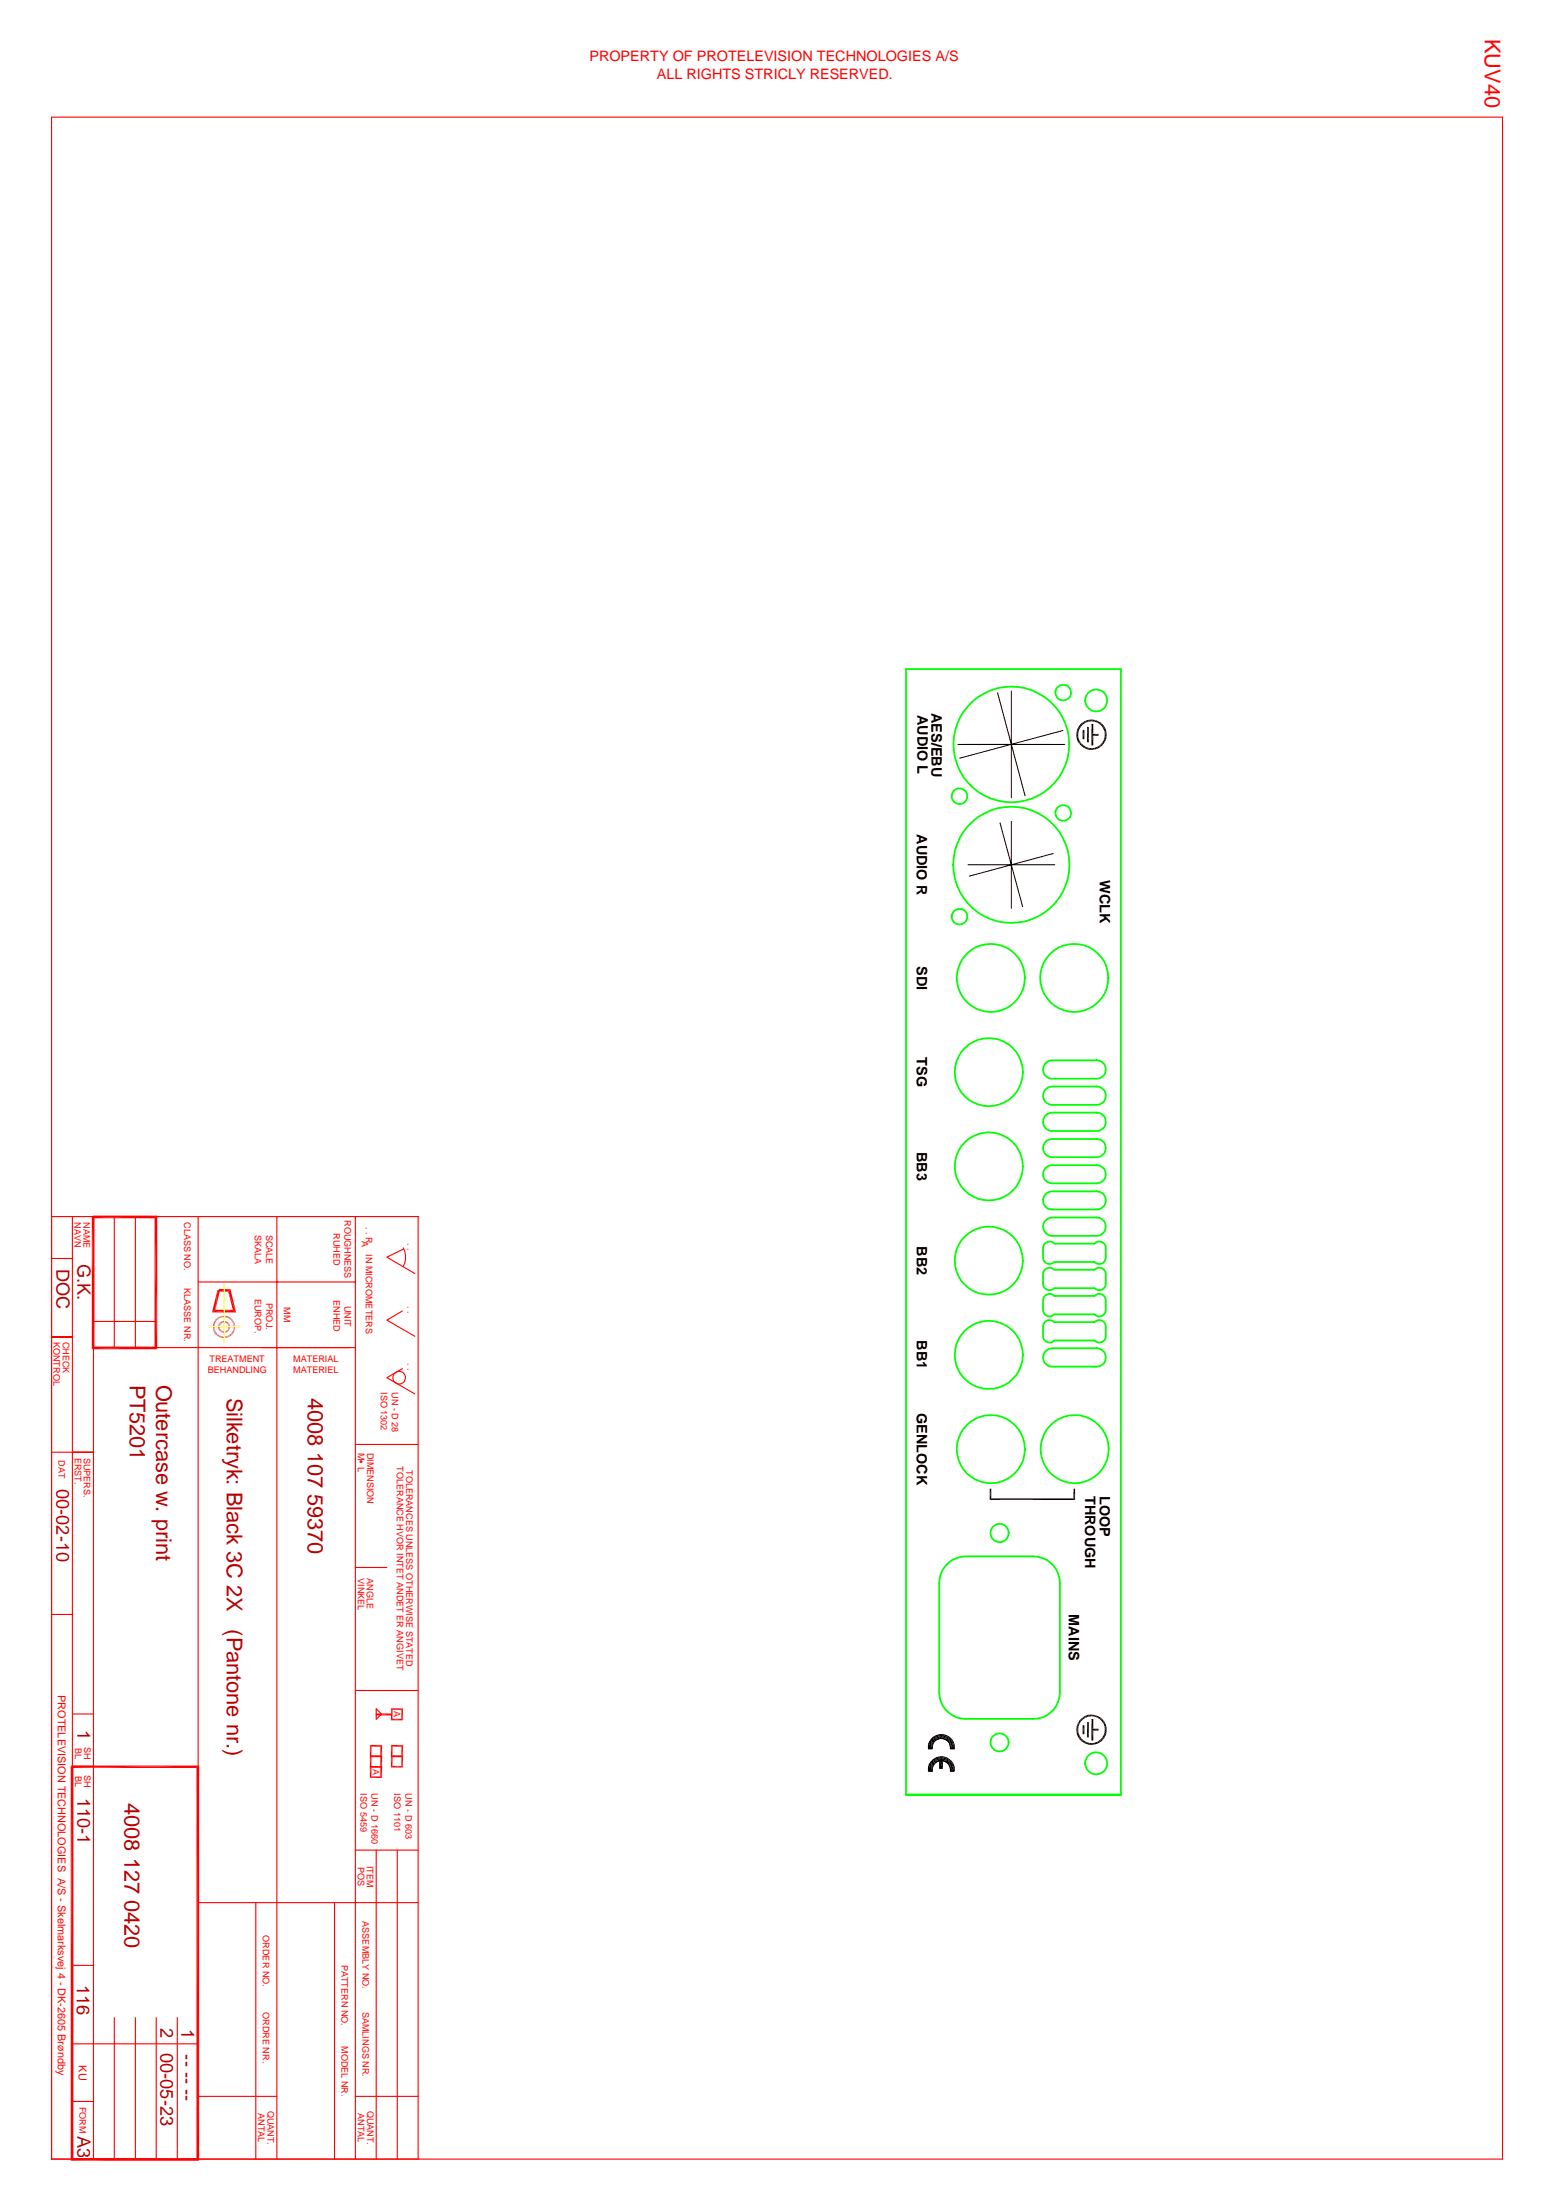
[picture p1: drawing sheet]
<svg xmlns="http://www.w3.org/2000/svg" width="297mm" height="420mm" viewBox="0 0 297 420" stroke-linecap="round" stroke-linejoin="round" font-family="sans-serif">
<path d="M9.8 22.4h277v389.9h-277zM13.8 232.3v180M37.8 232.3v180" fill="none" stroke="#f00" stroke-width=".21"/>
<g fill="#f00">
<path d="M13.5 412.7l.5-.5h23.5z"/>
<path d="M13.5 412.7l24-.5 .5 .5z"/>
<path d="M37.5 337.7l.5 75-.5-.5z"/>
<path d="M37.5 337.7l.5-.5v75.5z"/>
<path d="M14 337.7l24-.5-.5 .5z"/>
<path d="M13.5 337.2h24.5l-24 .5z"/>
<path d="M13.5 337.2l.5 .5v74.5z"/>
<path d="M13.5 337.2l.5 75-.5 .5z"/>
</g>
<path d="M9.8 232.3h70v180M17.8 232.3v180M21.8 232.3v25.1M25.8 232.3v25.1M52.9 232.3v180M67.8 232.3v180M17.8 257.4h50M37.8 244.8h30" fill="none" stroke="#f00" stroke-width=".21"/>
<g fill="#f00">
<path d="M17.5 232.4h.5v24.8z"/>
<path d="M17.5 232.4l.5 24.8-.5 .5z"/>
<path d="M18 257.2h11.5l-12 .5z"/>
<path d="M17.5 257.7l12-.5 .5 .5z"/>
<path d="M29.5 232.7l.5 25-.5-.5z"/>
<path d="M29.5 232.7l.5-.5v25.5z"/>
<path d="M17.8 232.7l12.2-.5-.5 .5z"/>
<path d="M17.8 232.2h12.2l-12.2 .5z"/>
</g>
<path d="M9.8 240.3h4M13.8 255.3h-4h4M17.8 252.4h12" fill="none" stroke="#f00" stroke-width=".21"/>
<g fill="#dd6e6e">
<path d="M42.8 254.3l.4 .2-.4 .1z"/>
<path d="M42.8 254.3l.3-.1 .1 .3z"/>
<path d="M43.1 254.2h.5l-.4 .3z"/>
<path d="M43.1 254.2l.3-.2 .2 .2z"/>
<path d="M43.4 254l.4-.1-.2 .3z"/>
<path d="M43.6 253.7l.2 .2-.4 .1z"/>
<path d="M43.6 253.7l.3-.3-.1 .5z"/>
<path d="M43.6 253.4h.3l-.3 .3z"/>
<path d="M43.8 253l.1 .4h-.3z"/>
<path d="M43.6 253.1l.2-.1-.2 .4z"/>
<path d="M43.6 252.6l.2 .4-.2 .1z"/>
<path d="M43.6 252.6v.5l-.2-.3z"/>
<path d="M43.2 252.3l.4 .3-.2 .2z"/>
<path d="M43.2 252.3l.2 .5-.3-.2z"/>
<path d="M42.8 252.3h.4l-.1 .3z"/>
<path d="M42.8 252.3l.3 .3h-.3z"/>
<path d="M42.3 252.3h.5v.3z"/>
<path d="M42.3 252.3l.5 .3h-.3z"/>
<path d="M42 252.6l.3-.3 .2 .3z"/>
<path d="M42 252.6h.5l-.3 .2z"/>
<path d="M42 252.6l.2 .2-.5 .2z"/>
<path d="M41.7 253l.5-.2-.2 .3z"/>
<path d="M41.7 253l.3 .1-.4 .3z"/>
<path d="M41.6 253.4l.4-.3-.1 .3z"/>
<path d="M41.6 253.4h.3l-.2 .5z"/>
<path d="M41.9 253.4l.1 .3-.3 .2z"/>
<path d="M41.7 253.9l.3-.2v.5z"/>
<path d="M42 253.7l.2 .3-.2 .2z"/>
<path d="M42.2 254l.1 .5-.3-.3z"/>
<path d="M42.2 254l.3 .2-.2 .3z"/>
<path d="M42.5 254.2l.3 .4-.5-.1z"/>
<path d="M42.5 254.2l.3 .1v.3z"/>
<path d="M42.8 255.3l.5 .2-.5 .1z"/>
<path d="M42.8 255.3l.5-.1v.3z"/>
<path d="M43.3 255.2l.6 .1-.6 .2z"/>
<path d="M43.3 255.2l.4-.2 .2 .3z"/>
<path d="M43.7 255l.6-.1-.4 .4z"/>
<path d="M43.7 255l.4-.3 .2 .2z"/>
<path d="M44.1 254.7l.5-.2-.3 .4z"/>
<path d="M44.4 254.3l.2 .2-.5 .2z"/>
<path d="M44.4 254.3l.4-.3-.2 .5z"/>
<path d="M44.6 253.9l.2 .1-.4 .3z"/>
<path d="M44.9 253.4l-.1 .6-.2-.1z"/>
<path d="M44.6 253.4h.3l-.3 .5z"/>
<path d="M44.8 252.9l.1 .5h-.3z"/>
<path d="M44.6 252.9h.2l-.2 .5z"/>
<path d="M44.6 252.3l.2 .6h-.2z"/>
<path d="M44.4 252.5l.2-.2v.6z"/>
<path d="M44.3 251.9l.3 .4-.2 .2z"/>
<path d="M44.3 251.9l.1 .6-.3-.4z"/>
<path d="M43.9 251.5l.4 .4-.2 .2z"/>
<path d="M43.9 251.5l.2 .6-.4-.3z"/>
<path d="M43.3 251.3l.6 .2-.2 .3z"/>
<path d="M43.3 251.3l.4 .5-.4-.2z"/>
<path d="M42.8 251.2l.5 .1v.3z"/>
<path d="M42.8 251.2l.5 .4h-.5z"/>
<path d="M42.2 251.3l.6-.1v.4z"/>
<path d="M42.2 251.3l.6 .3h-.5z"/>
<path d="M41.7 251.5l.5-.2 .1 .3z"/>
<path d="M41.7 251.5l.6 .1-.4 .2z"/>
<path d="M41.2 251.9l.5-.4 .2 .3z"/>
<path d="M41.2 251.9l.7-.1-.5 .3z"/>
<path d="M41.2 251.9l.2 .2-.5 .2z"/>
<path d="M40.9 252.3l.5-.2-.2 .4z"/>
<path d="M40.9 252.3l.3 .2-.5 .4z"/>
<path d="M40.7 252.9l.5-.4-.2 .4z"/>
<path d="M40.7 252.9h.3l-.4 .5z"/>
<path d="M41 252.9l-.1 .5h-.3z"/>
<path d="M40.6 253.4h.3l-.2 .6z"/>
<path d="M40.9 253.4l.1 .5-.3 .1z"/>
<path d="M40.7 254l.3-.1-.1 .6z"/>
<path d="M41 253.9l.2 .4-.3 .2z"/>
<path d="M40.9 254.5l.3-.2v.6z"/>
<path d="M41.2 254.3l.2 .4-.2 .2z"/>
<path d="M41.2 254.9l.2-.2 .3 .6z"/>
<path d="M41.4 254.7l.5 .3-.2 .3z"/>
<path d="M41.9 255l.3 .5-.5-.2z"/>
<path d="M41.9 255l.4 .2-.1 .3z"/>
<path d="M42.3 255.2l.5 .4-.6-.1z"/>
<path d="M42.3 255.2l.5 .1v.3z"/>
</g>
<path d="M39.9 253.3h.5M40.7 253.3h.3M41.2 253.3h1.3M42.7 253.3h.2M43.2 253.3h1.3M44.7 253.3h.3M45.2 253.3h.6" fill="none" stroke="#ff0" stroke-width=".25"/>
<g fill="#f00">
<path d="M41.5 246.3l.5 .2-.9 3.6z"/>
<path d="M41.5 246.3l-.4 3.8-.6 .6z"/>
<path d="M40.5 250.7l.6-.6h3.3z"/>
<path d="M40.5 250.7l3.9-.6 .7 .6z"/>
<path d="M43.6 246.7l1.5 4-.7-.6z"/>
<path d="M44 246.2l1.1 4.5-1.5-4z"/>
<path d="M41.8 246.7l2.2-.5-.4 .5z"/>
<path d="M41.8 246.2h2.2l-2.2 .5z"/>
</g>
<path d="M42.8 255.2l.1 1.1M42.8 245.3v1.2M42.8 246.7v.3M42.8 247.2v1.3M42.8 248.7v.3M42.8 249.2v1.3M42.8 250.7v.3M42.8 251.2v1.3M42.8 252.7v.3M42.8 253.2v1.3M42.8 254.7v.3" fill="none" stroke="#ff0" stroke-width=".25"/>
<path d="M77 238.3a3.8 3.8 0 0 1-.1 3.6M77.1 238.5l-3.2 1.6 5.3 3.1M76.8 250.4l-2.9 1.7 5.3 3.1M9.8 277.3h8h-4M67.8 275.9h12M75.1 263.7a1.22 1.22 0 0 1 1-1.8 1.22 1.22 0 0 1 1.2 1.7 1.22 1.22 0 0 1-2.1 .2M76.8 261.4l-2.9 1.7 5.3 3.1M67.8 299.4h6.1M9.8 308.3h4M13.8 327.3h4M13.8 337.3h4M67.8 322.9h12" fill="none" stroke="#f00" stroke-width=".21"/>
<path d="M70.9 335.3h1.7l-2 .3z" fill="#f00"/>
<path d="M70.6 335.4h2.3" fill="none" stroke="#f00" stroke-width=".3"/>
<path d="M72.6 333.6l.3 2-.3-.3z" fill="#f00"/>
<path d="M70.6 333.4h2.3M72.8 333.2v2.4" fill="none" stroke="#f00" stroke-width=".34"/>
<path d="M70.8 333.2v2.4" fill="none" stroke="#f00" stroke-width=".3"/>
<path d="M74.9 335.3h1.7l-2 .3z" fill="#f00"/>
<path d="M74.6 335.4h2.3" fill="none" stroke="#f00" stroke-width=".3"/>
<path d="M76.6 333.6l.3 2-.3-.3z" fill="#f00"/>
<path d="M76.8 333.2v2.4" fill="none" stroke="#f00" stroke-width=".3"/>
<path d="M74.9 333.6l2-.4-.3 .4z" fill="#f00"/>
<path d="M74.6 333.4h2.3" fill="none" stroke="#f00" stroke-width=".34"/>
<path d="M74.6 328.4h2.3M74.8 333.2v2.4" fill="none" stroke="#f00" stroke-width=".3"/>
<path d="M71.8 327.4h3" fill="none" stroke="#f00" stroke-width=".38"/>
<path d="M71.8 326.4l1 .9-1 1.1z" fill="none" stroke="#f00" stroke-width=".21"/>
<path d="M74.6 328.5l.3-.2h1.7z" fill="#f00"/>
<path d="M74.8 326.3v2.2" fill="none" stroke="#f00" stroke-width=".3"/>
<path d="M74.6 326.3l.3 .3v1.7z" fill="#f00"/>
<path d="M74.6 326.4h2.3" fill="none" stroke="#f00" stroke-width=".3"/>
<path d="M74.9 326.6l2-.3-.3 .3z" fill="#f00"/>
<path d="M76.8 326.3v2.2" fill="none" stroke="#f00" stroke-width=".3"/>
<path d="M76.6 326.6l.3 1.9-.3-.2z" fill="#f00"/>
<path d="M70.6 339.4h2.3" fill="none" stroke="#f00" stroke-width=".3"/>
<path d="M70.9 339.3h1.7l-2 .3z" fill="#f00"/>
<path d="M70.8 337.3v2.3" fill="none" stroke="#f00" stroke-width=".3"/>
<path d="M70.6 337.3l.3 .3v1.7z" fill="#f00"/>
<path d="M70.6 337.4h2.3" fill="none" stroke="#f00" stroke-width=".3"/>
<path d="M72.8 337.3v2.3" fill="none" stroke="#f00" stroke-width=".34"/>
<g fill="#f00">
<path d="M72.6 337.6l.3 2-.3-.3z"/>
<path d="M70.9 337.3h1.7l-2 .3z"/>
</g>
<path d="M70.6 337.4h2.3" fill="none" stroke="#f00" stroke-width=".3"/>
<path d="M72.6 335.6l.3 2-.3-.3z" fill="#f00"/>
<path d="M72.8 335.3v2.3" fill="none" stroke="#f00" stroke-width=".34"/>
<path d="M70.6 335.4h2.3" fill="none" stroke="#f00" stroke-width=".3"/>
<path d="M70.6 335.3l.3 .3v1.7z" fill="#f00"/>
<path d="M70.8 335.3v2.3" fill="none" stroke="#f00" stroke-width=".3"/>
<path d="M74.9 337.3h1.7l-2 .3z" fill="#f00"/>
<path d="M74.6 337.4h2.3" fill="none" stroke="#f00" stroke-width=".3"/>
<path d="M76.6 335.6l.3 2-.3-.3z" fill="#f00"/>
<path d="M76.8 335.3v2.3" fill="none" stroke="#f00" stroke-width=".3"/>
<path d="M74.9 335.6l2-.3-.3 .3z" fill="#f00"/>
<path d="M74.6 335.4h2.3" fill="none" stroke="#f00" stroke-width=".3"/>
<path d="M74.6 335.3l.3 .3v1.7z" fill="#f00"/>
<path d="M74.8 335.3v2.3" fill="none" stroke="#f00" stroke-width=".3"/>
<g fill="none" stroke="#f00" stroke-width=".21">
<path d="M67.8 353.3h12M71.8 353.3v59M75.8 353.3v59M13.8 375.3h4M37.8 363.4h42M48.8 363.4v48.9M63.9 363.5v48.9M13.8 390.3h24M21.8 385.3v27M25.8 385.3v27M29.8 385.3v27M33.8 385.3v27"/>
<path d="M9.8 412.3h70M13.8 401.3h4M37.8 400.4h15.1M67.8 400.4h12"/>
</g>
<g fill="none" stroke="#0f0" stroke-width=".34">
<path d="M199.5 208.2l.3-.4 1.1-.3h8.5a1.76 1.76 0 0 1 1.7 1.8 1.76 1.76 0 0 1-1.7 1.7h-8.5a1.76 1.76 0 0 1-1.4-2.8zM199.5 203.2l.3-.4 1.1-.3h8.5a1.76 1.76 0 0 1 1.7 1.8 1.76 1.76 0 0 1-1.7 1.7h-8.5a1.76 1.76 0 0 1-1.4-2.8zM199.5 213.2l.3-.4 1.1-.3h8.5a1.76 1.76 0 0 1 1.7 1.7 1.76 1.76 0 0 1-1.7 1.8h-8.5a1.76 1.76 0 0 1-1.4-2.8zM199.8 217.8l1.1-.3h8.5a1.74 1.74 0 0 1 1.7 1.8 1.74 1.74 0 0 1-1.7 1.7h-8.5a1.75 1.75 0 0 1-1.7-1.2 1.75 1.75 0 0 1 .6-2zM199.3 237.6a1.29 1.29 0 0 1 2-.1h7.6a1.25 1.25 0 0 1 1.4-.3 1.25 1.25 0 0 1 .8 1.2v1.8a1.25 1.25 0 0 1-.8 1.1 1.25 1.25 0 0 1-1.4-.3h-7.6a1.26 1.26 0 0 1-1.4 .3 1.26 1.26 0 0 1-.8-1.1v-1.8zM199.5 223.2l.3-.3 1.1-.4h8.5a1.74 1.74 0 0 1 1.7 1.8 1.74 1.74 0 0 1-1.7 1.7h-8.5a1.74 1.74 0 0 1-1.4-2.8zM199.5 233.2l.3-.3 1.1-.4h8.5a1.76 1.76 0 0 1 1.7 1.8 1.76 1.76 0 0 1-1.7 1.7h-8.5a1.78 1.78 0 0 1-1.4-2.8zM199.5 228.2l.3-.3 1.1-.4h8.5a1.74 1.74 0 0 1 1.7 1.8 1.74 1.74 0 0 1-1.7 1.7h-8.5a1.74 1.74 0 0 1-1.4-2.8zM199.5 258.2l.3-.4 1.1-.3h8.5a1.76 1.76 0 0 1 1.7 1.7 1.76 1.76 0 0 1-1.7 1.8h-8.5a1.76 1.76 0 0 1-1.4-2.8zM199.6 252.4a1.29 1.29 0 0 1 1.7 .1h7.6a1.25 1.25 0 0 1 1.4-.3 1.25 1.25 0 0 1 .8 1.1v1.9a1.25 1.25 0 0 1-.8 1.1 1.25 1.25 0 0 1-1.4-.3h-7.6a1.26 1.26 0 0 1-1.4 .3 1.26 1.26 0 0 1-.8-1.1l.1-2.2zM199.6 242.4a1.29 1.29 0 0 1 1.7 .1h7.6a1.25 1.25 0 0 1 1.4-.3 1.25 1.25 0 0 1 .8 1.2v1.8a1.25 1.25 0 0 1-.8 1.1 1.25 1.25 0 0 1-1.4-.3h-7.6a1.26 1.26 0 0 1-1.4 .3 1.26 1.26 0 0 1-.8-1.1l.1-2.2zM199.6 247.4a1.29 1.29 0 0 1 1.7 .1h7.6a1.25 1.25 0 0 1 1.4-.3 1.25 1.25 0 0 1 .8 1.1v1.9a1.25 1.25 0 0 1-.8 1.1 1.25 1.25 0 0 1-1.4-.3h-7.6a1.26 1.26 0 0 1-1.4 .3 1.26 1.26 0 0 1-.8-1.1l.1-2.2z"/>
<path d="M181.1 298.4a5.4 5.4 0 0 1 3.2-1.2h13a5.1 5.1 0 0 1 5 5.1v21a5 5 0 0 1-5 5h-13a5.1 5.1 0 0 1-5-5v-21a4.8 4.8 0 0 1 1.8-3.9zM173 342.8h41h-41M173 342.8v-215h41v215"/>
<circle cx="203" cy="132.3" r="1.5"/>
<circle cx="209.3" cy="133.8" r="2.11"/>
<circle cx="183.2" cy="152.1" r="1.5"/>
<circle cx="193.1" cy="142.2" r="11"/>
<circle cx="203" cy="155.2" r="1.5"/>
<circle cx="183.2" cy="175.1" r="1.5"/>
<circle cx="193.1" cy="165.2" r="11.1"/>
<circle cx="189.1" cy="186.8" r="6.5"/>
<circle cx="205.1" cy="186.8" r="6.5"/>
<circle cx="188.8" cy="204.8" r="6.5"/>
<circle cx="188.8" cy="222.8" r="6.5"/>
<circle cx="188.8" cy="240.8" r="6.5"/>
<circle cx="188.8" cy="258.8" r="6.5"/>
<circle cx="189.1" cy="276.8" r="6.5"/>
<circle cx="205.1" cy="276.8" r="6.5"/>
<circle cx="190.8" cy="292.8" r="1.75"/>
<circle cx="190.8" cy="332.8" r="1.75"/>
<circle cx="209.3" cy="336.8" r="2.11"/>
</g>
<path d="M190.4 132.3l5.3 19.7M193.1 132v20.4M202.9 139.5l-19.7 5.3M182.9 142.2h20.4M190.9 157.2l4.3 16M193.1 156.9v16.6M184.8 165.2h16.6M201.1 163l-16 4.3M177.7 336.4a2.5 2.5 0 0 1 2.9-.7 2.5 2.5 0 0 1 1.6 2.6h-.8a1.74 1.74 0 0 0-1.7-2 1.74 1.74 0 0 0-1.7 2h-.8l.2-1.3zM178.2 331.7a2.5 2.5 0 0 1 2.7-.1 2.5 2.5 0 0 1 1.3 2.4h-.8a1.73 1.73 0 0 0-1.7-2 1.73 1.73 0 0 0-1.7 2h-.8a2.41 2.41 0 0 1 1-2.3z" fill="none" stroke="#000" stroke-width=".19"/>
<g fill="#000">
<path d="M205.5 139.7l.4 .1-.4 .5zM205.7 139.1l.4 .1-.6 .5zM205.9 139.8l-.1 .5h-.3zM206.1 138.5l.3 .2-.7 .4zM205.5 139.7l.6-.5-.2 .6zM205.7 139.1l.7-.4-.3 .5zM206.5 138l.3 .3-.7 .2zM206.1 138.5l.7-.2-.4 .4zM206.5 138l.6-.3 .2 .3zM206.5 138h.8l-.5 .3zM207.1 137.7l.6-.2 .1 .3zM207.1 137.7l.7 .1-.5 .2z"/>
<path d="M207.7 137.5l.7-.1v.4zM207.7 137.5l.7 .3h-.6zM208.4 137.4l.5 .4h-.5zM208.4 137.4l.6 .1-.1 .3zM209 137.5l.5 .5-.6-.2zM209 137.5l.6 .2-.1 .3zM209.6 137.7l.4 .6-.5-.3zM209.6 137.7l.6 .3-.2 .3zM210.2 138l.2 .7-.4-.4zM210.4 138.7l.3-.2v.7zM210.2 138l.5 .5-.3 .2zM210.7 139.2l.3-.1-.1 .6z"/>
<path d="M210.7 138.5l.3 .6-.3 .1zM211 139.1l.2 .6h-.3zM205.5 140.3h.3l-.3 .7zM205.5 141l.4-.1-.2 .7zM205.7 141.6l.4-.2v.8zM205.8 140.3l.1 .6-.4 .1zM205.9 140.9l.2 .5-.4 .2zM206.1 141.4l.3 .5-.3 .3zM206.1 142.2l.3-.3 .1 .7zM206.4 141.9l.4 .4-.3 .3zM206.5 142.6l.3-.3 .3 .6zM206.7 139.4l.3 1.8h-.3z"/>
<path d="M206.8 142.3l.5 .3-.2 .3zM206.7 139.4h.3v1.8zM207.3 142.6l.4 .6-.6-.3zM207.3 142.6l.5 .2-.1 .4zM207.8 142.8l.6 .4h-.7zM207.8 142.8l.6 .1v.3zM208.4 142.9l.6 .2-.6 .1zM208.4 142.9l.6-.1v.3zM208.5 140.2h1.2l-1.2 .3zM208.5 140.5l1.2-.3v.3zM209 142.8l.5-.2 .1 .3zM209 142.8l.6 .1-.6 .2z"/>
<path d="M209.5 142.6l.5-.3 .2 .3zM209.5 142.6h.7l-.6 .3zM210.4 141.9l.3 .2-.7 .2zM210 142.3l.7-.2-.5 .5zM210.7 141.4l.3 .2-.6 .3zM210.4 141.9l.6-.3-.3 .5zM210.9 140.9l.3 .1-.5 .4zM210.9 140.3h.3l-.3 .6zM210.9 139.7h.3l-.3 .6zM210.7 141.4l.5-.4-.2 .6zM211.2 140.3v.7l-.3-.1zM211.2 139.7v.6h-.3z"/>
<path d="M188.9 284.3h.3v1.9zM177.3 332.8l-.1 1.3zM177.3 337.1l-.1 1.2zM177.7 332.3l-.5 1.8 .1-1.3zM177.7 336.5l-.5 1.8 .1-1.2zM177.7 332.3l.2 1.8h-.7zM177.7 332.3l.2 1.8zM177.7 336.5l.2 1.8h-.7zM177.7 336.5l.2 1.8zM177.7 332.3l.4 .7-.2 .5zM177.7 336.5l.4 .8-.2 .5zM178.1 331.8v1.2l-.4-.7z"/>
<path d="M177.7 336.5l.4-.4v1.2zM178.1 331.8l.3 .8-.3 .4zM178.1 336.1l.3 .7-.3 .5zM178.1 331.8l.6-.3-.3 1.1zM178.1 336.1l.6-.4-.3 1.1zM178.7 331.5l.2 .8-.5 .3zM178.7 335.7l.2 .8-.5 .3zM179.3 336l.7 1.8h-.7zM178.7 331.5l.6-.2-.4 1zM178.7 335.7l.6-.1-.4 .9zM179.3 331.3l.1 .8-.5 .2zM179.3 335.6l.1 .7-.5 .2z"/>
<path d="M179.3 331.3l.6 .8h-.5zM179.3 335.6l.6 .7h-.5zM179.3 331.3h.7l-.1 .8zM179.3 335.6h.7l-.1 .7zM179.3 336h.7v1.8zM180 331.3l.4 1-.5-.2zM180 335.6l.4 .9-.5-.2zM180 331.3l.6 .2-.2 .8zM180 335.6l.6 .1-.2 .8zM180.6 331.5l.3 1.1-.5-.3zM180.6 335.7l.3 1.1-.5-.3zM180.6 331.5l.5 .3-.2 .8z"/>
<path d="M180.6 335.7l.5 .4-.2 .7zM181.1 331.8l.1 1.2-.3-.4zM181.1 336.1l.1 1.2-.3-.5zM181.1 331.8l.3 1.7-.2-.5zM181.1 336.1l.3 1.7-.2-.5zM181.6 332.3l-.2 1.8zM181.1 331.8l.5 .5-.2 1.2zM181.6 336.5l-.2 1.8zM181.1 336.1l.5 .4-.2 1.3zM181.6 332.3l.3 .5-.5 1.3zM181.6 336.5l.3 .6-.5 1.2zM181.9 332.8l.2 .6-.7 .7z"/>
<path d="M181.4 334.1l.7-.7v.7zM181.9 337.1l.2 .6-.7 .6zM181.4 338.3l.7-.6v.6zM205.5 330.3h.3l-.3 .7zM205.5 329.7l.4 .1-.4 .5zM205.5 331l.4-.1-.2 .7zM205.7 331.6l.4-.2v.7zM205.8 329.1l.3 .1-.6 .5zM205.8 330.3l.1 .6-.4 .1zM205.9 329.8l-.1 .5h-.3zM205.9 330.9l.2 .5-.4 .2zM205.5 329.7l.6-.5-.2 .6z"/>
<path d="M206.1 331.4l.3 .5-.3 .2zM206.1 332.1l.3-.2 .1 .7zM206.1 328.5l.3 .2-.6 .4zM205.8 329.1l.6-.4-.3 .5zM206.4 331.9l.4 .4-.3 .3zM206.8 332.3l.3 .7-.6-.4zM206.1 328.5l.5-.4 .2 .2zM206.7 329.5l.3 1.7h-.3zM206.8 332.3l.5 .4-.2 .3zM206.1 328.5l.7-.2-.4 .4zM206.7 329.5h.3v1.7zM207.3 332.7l.4 .5-.6-.2z"/>
<path d="M206.6 328.1l.5-.4 .2 .3zM206.6 328.1l.7-.1-.5 .3zM207.3 332.7l.5 .1-.1 .4zM207.8 332.8l.6 .4h-.7zM207.1 327.7l.6-.2 .1 .3zM207.8 332.8l.6 .1v.3zM207.1 327.7l.7 .1-.5 .2zM208.4 332.9l.6 .3h-.6zM208.4 332.9l.6-.1v.4zM207.7 327.5l.7-.1v.4zM207.7 327.5l.7 .3h-.6zM208.5 330.2h1.2l-1.2 .3z"/>
<path d="M208.5 330.5l1.2-.3v.3zM209 332.8l.5-.1 .1 .3zM208.4 327.4l.6 .4h-.6zM209 332.8l.6 .2-.6 .2zM208.4 327.4l.6 .1v.3zM209.5 332.7l.5-.4 .2 .3zM209 327.5l.5 .5-.5-.2zM209.5 332.7l.7-.1-.6 .4zM209 327.5l.6 .2-.1 .3zM210 332.3l.4-.4 .3 .2zM209.6 327.7l.4 .6-.5-.3zM210 332.3l.7-.2-.5 .5z"/>
<path d="M209.6 327.7l.6 .4-.2 .2zM210.7 331.4l.3 .2-.6 .3zM210.2 328.1l.2 .7-.4-.5zM210.4 331.9l.6-.3-.3 .5zM210.9 330.9l.3 .1-.5 .4zM210.2 328.1l.5 .4-.3 .3zM210.4 328.8l.3-.3v.7zM210.9 330.3h.4l-.4 .6zM210.7 329.2l.3-.1-.1 .7zM210.9 329.8l.3-.1-.3 .6zM210.7 331.4l.5-.4-.2 .6zM210.7 328.5l.3 .6-.3 .1z"/>
<path d="M211.3 330.3l-.1 .7-.3-.1zM211 329.1l.2 .6-.3 .1zM211.2 329.7l.1 .6h-.4z"/>
</g>
<path d="M207.7 138.9v2.9M208.5 138.3v4.1M207.7 328.9v2.9M208.5 328.3v4.1" fill="none" stroke="#000" stroke-width=".34"/>
<path d="M188.9 286.3h16.3M189.1 284.3v2.2M205.1 284.3v2.2" fill="none" stroke="#000" stroke-width=".3"/>
<text font-size="4.1" fill="#f00" x="283.4" y="7.5" transform="rotate(90 283.4 7.5)">KUV40</text>
<g font-size="4.1" fill="#b80000">
<text x="24.8" y="264.4" transform="rotate(90 24.8 264.4)">PT5201</text>
<text x="29.8" y="264.4" transform="rotate(90 29.8 264.4)">Outercase w. print</text>
<text x="43.3" y="266.9" transform="rotate(90 43.3 266.9)">Silketryk: Black 3C 2X</text>
<text x="58.8" y="266.9" transform="rotate(90 58.8 266.9)">4008 107 59370</text>
<text x="43.3" y="311.2" transform="rotate(90 43.3 311.2)">(Pantone nr.)</text>
<text x="23.8" y="344.4" transform="rotate(90 23.8 344.4)">4008 127 0420</text>
</g>
<g font-size="3.5" fill="#b80000">
<text x="10.8" y="242.4" transform="rotate(90 10.8 242.4)">DOC</text>
<text x="14.8" y="241.4" transform="rotate(90 14.8 241.4)">G.K.</text>
<text x="10.8" y="284.4" transform="rotate(90 10.8 284.4)">00-02-10</text>
<text x="14.8" y="330.4" transform="rotate(90 14.8 330.4)">1</text>
<text x="14.8" y="343.4" transform="rotate(90 14.8 343.4)">110-1</text>
<text x="14.6" y="379.1" transform="rotate(90 14.6 379.1)">116</text>
<text x="30.6" y="387.3" transform="rotate(90 30.6 387.3)">2</text>
<text x="34.6" y="387.6" transform="rotate(90 34.6 387.6)">1</text>
<text x="30.6" y="392.1" transform="rotate(90 30.6 392.1)">00-05-23</text>
<text x="34.6" y="392.4" transform="rotate(90 34.6 392.4)">-- -- --</text>
<text x="14.8" y="407.9" transform="rotate(90 14.8 407.9)">A3</text>
</g>
<g font-size="2.8" fill="#f00">
<text x="112.5" y="11.7">PROPERTY OF PROTELEVISION TECHNOLOGIES A/S</text>
<text x="125.4" y="15.1">ALL RIGHTS STRICLY RESERVED.</text>
</g>
<g font-size="2.8">
<text x="175.1" y="136.5" transform="rotate(90 175.1 136.5)">AUDIO L</text>
<text x="177.8" y="136.2" transform="rotate(90 177.8 136.2)">AES/EBU</text>
<text x="175" y="159.3" transform="rotate(90 175 159.3)">AUDIO R</text>
<text x="209.9" y="168.1" transform="rotate(90 209.9 168.1)">WCLK</text>
<text x="175" y="184.5" transform="rotate(90 175 184.5)">SDI</text>
<text x="175" y="201.9" transform="rotate(90 175 201.9)">TSG</text>
<text x="175" y="220" transform="rotate(90 175 220)">BB3</text>
<text x="175" y="238" transform="rotate(90 175 238)">BB2</text>
<text x="175" y="256" transform="rotate(90 175 256)">BB1</text>
<text x="175" y="269.8" transform="rotate(90 175 269.8)">GENLOCK</text>
<text x="207.1" y="285.7" transform="rotate(90 207.1 285.7)">THROUGH</text>
<text x="210" y="285.7" transform="rotate(90 210 285.7)">LOOP</text>
<text x="204" y="308.3" transform="rotate(90 204 308.3)">MAINS</text>
</g>
<g font-size="2.1" fill="#f00">
<text x="11" y="323.7" transform="rotate(90 11 323.7)">PROTELEVISION TECHNOLOGIES A/S - Skelmarksvej 4 - DK-2605 Brøndby</text>
<text x="15.1" y="394.4" transform="rotate(90 15.1 394.4)">KU</text>
</g>
<g font-size="1.7" fill="#f00">
<text x="14.2" y="233.4" transform="rotate(90 14.2 233.4)">NAVN</text>
<text x="16" y="233.4" transform="rotate(90 16 233.4)">NAME</text>
<text x="35.2" y="233.4" transform="rotate(90 35.2 233.4)">CLASS NO.</text>
<text x="65.8" y="233" transform="rotate(90 65.8 233)">ROUGHNESS</text>
<text x="48.6" y="235.8" transform="rotate(90 48.6 235.8)">SKALA</text>
<text x="50.8" y="235.8" transform="rotate(90 50.8 235.8)">SCALE</text>
<text x="63.7" y="235.5" transform="rotate(90 63.7 235.5)">RUHED</text>
<text x="69" y="237" transform="rotate(90 69 237)">A</text>
<text x="69.8" y="234.4" transform="rotate(90 69.8 234.4)">. . R</text>
<text x="69.8" y="239.5" transform="rotate(90 69.8 239.5)">IN MICROMETERS</text>
<text x="77.8" y="237.4" transform="rotate(90 77.8 237.4)">. .</text>
<text x="35.2" y="246" transform="rotate(90 35.2 246)">KLASSE NR.</text>
<text x="48.6" y="248" transform="rotate(90 48.6 248)">EUROP.</text>
<text x="50.8" y="248.8" transform="rotate(90 50.8 248.8)">PROJ.</text>
<text x="54.2" y="249.7" transform="rotate(90 54.2 249.7)">MM</text>
<text x="63.7" y="248.3" transform="rotate(90 63.7 248.3)">ENHED</text>
<text x="65.8" y="249.3" transform="rotate(90 65.8 249.3)">UNIT</text>
<text x="77.8" y="249.4" transform="rotate(90 77.8 249.4)">. .</text>
<text x="10.2" y="256.2" transform="rotate(90 10.2 256.2)">KONTROL</text>
<text x="12" y="256.2" transform="rotate(90 12 256.2)">CHECK</text>
<text x="39.7" y="262.3">BEHANDLING</text>
<text x="40" y="260.1">TREATMENT</text>
<text x="56" y="260.1">MATERIAL</text>
<text x="56" y="262.3">MATERIEL</text>
<text x="77.8" y="260.4" transform="rotate(90 77.8 260.4)">. .</text>
<text x="72.7" y="265.9" transform="rotate(90 72.7 265.9)">ISO 1302</text>
<text x="74.8" y="265.9" transform="rotate(90 74.8 265.9)">UN - D 28</text>
<text x="11.2" y="278.9" transform="rotate(90 11.2 278.9)">DAT</text>
<text x="14.3" y="278.4" transform="rotate(90 14.3 278.4)">ERST.</text>
<text x="16" y="278.4" transform="rotate(90 16 278.4)">SUPERS.</text>
<text x="68.3" y="277.4" transform="rotate(90 68.3 277.4)">M•L</text>
<text x="70.1" y="277.4" transform="rotate(90 70.1 277.4)">DIMENSION</text>
<text x="75.8" y="280" transform="rotate(90 75.8 280)">TOLERANCE HVOR INTET ANDET ER ANGIVET</text>
<text x="77.6" y="280.8" transform="rotate(90 77.6 280.8)">TOLERANCES UNLESS OTHERWISE STATED</text>
<text x="68.3" y="301.4" transform="rotate(90 68.3 301.4)">VINKEL</text>
<text x="70" y="301.4" transform="rotate(90 70 301.4)">ANGLE</text>
<text x="75.2" y="326.8" transform="rotate(90 75.2 326.8)">A</text>
<text x="14.4" y="333.8" transform="rotate(90 14.4 333.8)">BL</text>
<text x="16.1" y="333.7" transform="rotate(90 16.1 333.7)">SH</text>
<text x="14.4" y="339.2" transform="rotate(90 14.4 339.2)">BL</text>
<text x="16.1" y="339" transform="rotate(90 16.1 339)">SH</text>
<text x="71.2" y="337.8" transform="rotate(90 71.2 337.8)">A</text>
<text x="68.8" y="342.5" transform="rotate(90 68.8 342.5)">ISO 5459</text>
<text x="71" y="342.5" transform="rotate(90 71 342.5)">UN - D 1660</text>
<text x="75.2" y="342.5" transform="rotate(90 75.2 342.5)">ISO 1101</text>
<text x="77.4" y="342.5" transform="rotate(90 77.4 342.5)">UN - D 603</text>
<text x="68.3" y="356.5" transform="rotate(90 68.3 356.5)">POS</text>
<text x="70" y="356.3" transform="rotate(90 70 356.3)">ITEM</text>
<text x="50.2" y="369.6" transform="rotate(90 50.2 369.6)">ORDER NO.</text>
<text x="69.2" y="366.9" transform="rotate(90 69.2 366.9)">ASSEMBLY NO.</text>
<text x="65.2" y="375.2" transform="rotate(90 65.2 375.2)">PATTERN NO.</text>
<text x="50.2" y="384.3" transform="rotate(90 50.2 384.3)">ORDRE NR.</text>
<text x="69.2" y="384.2" transform="rotate(90 69.2 384.2)">SAMLINGS NR.</text>
<text x="65.2" y="390.8" transform="rotate(90 65.2 390.8)">MODEL NR.</text>
<text x="15.2" y="402.3" transform="rotate(90 15.2 402.3)">FORM</text>
<text x="49.3" y="403.6" transform="rotate(90 49.3 403.6)">ANTAL</text>
<text x="51.1" y="403.1" transform="rotate(90 51.1 403.1)">QUANT.</text>
<text x="68.3" y="403.6" transform="rotate(90 68.3 403.6)">ANTAL</text>
<text x="70.1" y="403.1" transform="rotate(90 70.1 403.1)">QUANT.</text>
</g>
</svg>
